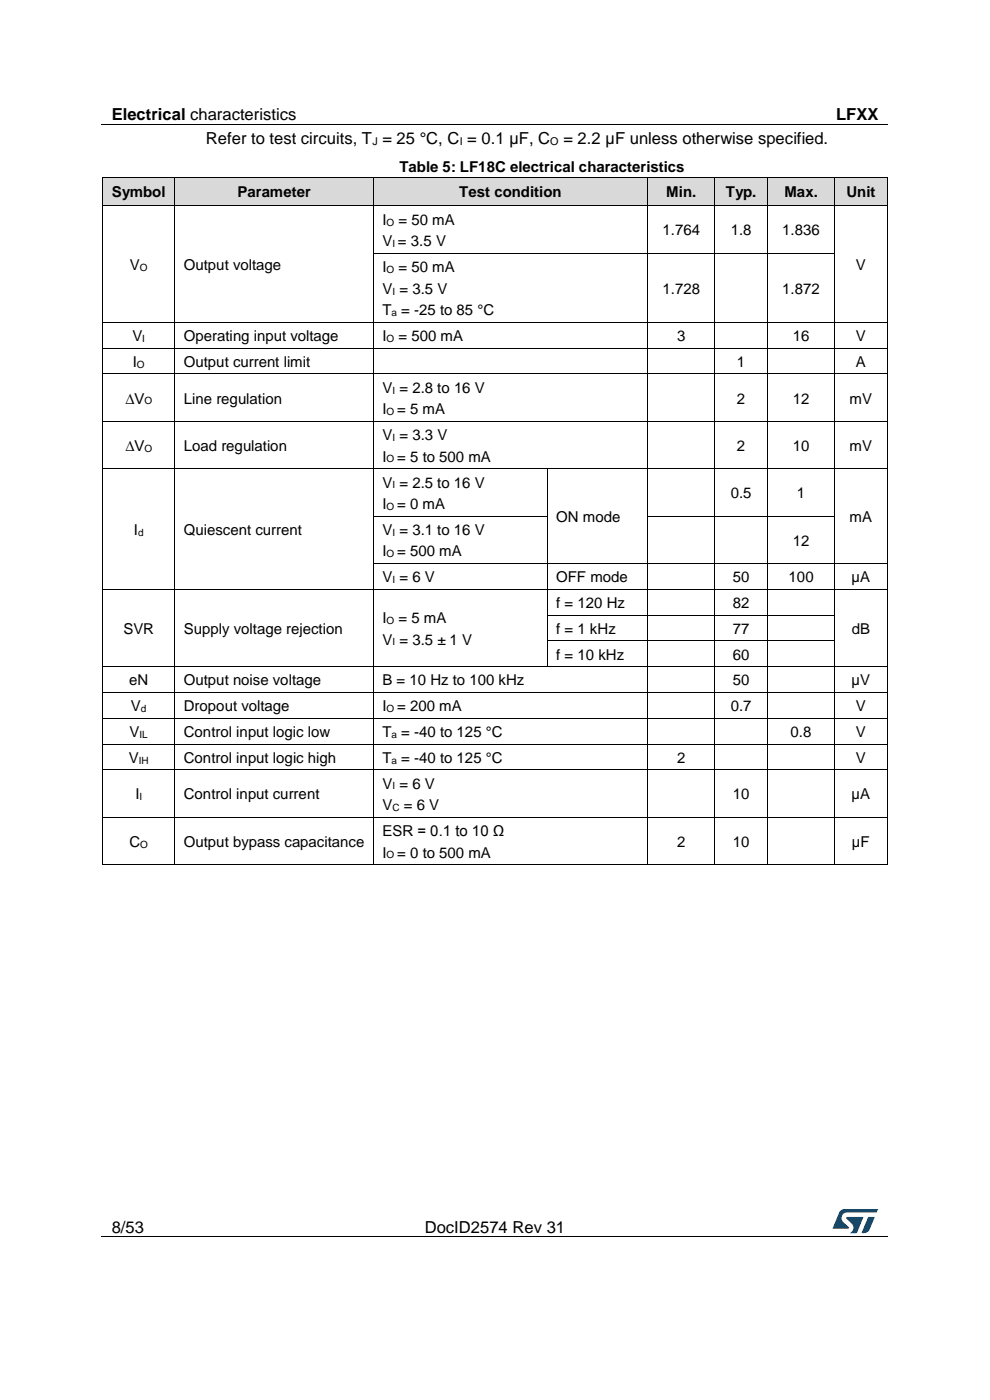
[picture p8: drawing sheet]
<svg xmlns="http://www.w3.org/2000/svg" width="210mm" height="297mm" viewBox="0 0 210 297" stroke-linecap="round" stroke-linejoin="round" font-family="sans-serif">
<path d="M21.5 26.5h166.8M21.5 262.4h166.8" fill="none" stroke="#000" stroke-width=".21"/>
<g fill="#000">
<path d="M105 26.4h.2v.1h-.2z" fill-rule="evenodd"/>
<path d="M61.6 262.3h.1v.2h-.1z" fill-rule="evenodd"/>
<path d="M148 262.3h.2v.2h-.2z" fill-rule="evenodd"/>
</g>
<g fill="#005288">
<path d="M178.2 256.9l.6-.4h.4l7 .1-.3 .6h-6.1a1.26 1.26 0 0 0-1.3 1.1 1.26 1.26 0 0 0 .8 1.4l.7 .6v.3l-3.3 .1z"/>
<path d="M184.2 258.2l1.3 .1-1 2.5a1.32 1.32 0 0 1-1.7 .7z"/>
<path d="M179.6 258.2l3.6 .1-1.5 3.3h-1.4a1.35 1.35 0 0 0 .7-1.2 1.35 1.35 0 0 0-.8-1.2l-.6-.6z"/>
</g>
<g fill="#d9d9d9">
<path d="M21.9 37.6h15.2v6h-15.2z" fill-rule="evenodd"/>
<path d="M23.7 37.6h11.5v6h-11.5z" fill-rule="evenodd"/>
<path d="M37.1 37.6h42.1v6h-42.1z" fill-rule="evenodd"/>
<path d="M39 37.6h38.3v6h-38.3z" fill-rule="evenodd"/>
<path d="M79.3 37.6h58.1v6h-58.1z" fill-rule="evenodd"/>
<path d="M81.1 37.6h54.4v6h-54.4z" fill-rule="evenodd"/>
<path d="M137.4 37.6h14.3v6h-14.3z" fill-rule="evenodd"/>
<path d="M139.3 37.6h10.5v6h-10.5z" fill-rule="evenodd"/>
<path d="M151.7 37.6h11.1v6h-11.1z" fill-rule="evenodd"/>
<path d="M153.6 37.6h7.3v6h-7.3z" fill-rule="evenodd"/>
<path d="M162.8 37.6h14.3v6h-14.3z" fill-rule="evenodd"/>
<path d="M164.7 37.6h10.5v6h-10.5z" fill-rule="evenodd"/>
<path d="M177.1 37.6h11.1v6h-11.1z" fill-rule="evenodd"/>
<path d="M179 37.6h7.3v6h-7.3z" fill-rule="evenodd"/>
</g>
<g fill="#000">
<path d="M21.7 37.5l.1 .1z" fill-rule="evenodd"/>
<path d="M21.7 37.5l.1 .1z" fill-rule="evenodd"/>
<path d="M37 37.5l.1 .1z" fill-rule="evenodd"/>
<path d="M79.2 37.5l.1 .1z" fill-rule="evenodd"/>
<path d="M137.4 37.5v.1z" fill-rule="evenodd"/>
<path d="M151.6 37.5l.1 .1z" fill-rule="evenodd"/>
<path d="M162.8 37.5v.1z" fill-rule="evenodd"/>
<path d="M177 37.5l.1 .1z" fill-rule="evenodd"/>
<path d="M188.2 37.5l.1 .1z" fill-rule="evenodd"/>
<path d="M188.2 37.5l.1 .1z" fill-rule="evenodd"/>
<path d="M21.7 43.6h.2v.2h-.2z" fill-rule="evenodd"/>
<path d="M21.7 43.6h.2v.2h-.2z" fill-rule="evenodd"/>
<path d="M21.7 53.6h.2v.2h-.2z" fill-rule="evenodd"/>
<path d="M21.9 43.6h.1v.2h-.1z" fill-rule="evenodd"/>
<path d="M37 43.6h.2v.2h-.2z" fill-rule="evenodd"/>
<path d="M37 53.6h.2v.2h-.2z" fill-rule="evenodd"/>
<path d="M37.2 43.6h.1v.2h-.1z" fill-rule="evenodd"/>
<path d="M79.1 43.6h.2v.2h-.2z" fill-rule="evenodd"/>
<path d="M79.1 53.6h.2v.2h-.2z" fill-rule="evenodd"/>
<path d="M79.3 43.6h.2v.2h-.2z" fill-rule="evenodd"/>
<path d="M137.3 43.6h.2v.2h-.2z" fill-rule="evenodd"/>
<path d="M137.3 53.6h.2v.2h-.2z" fill-rule="evenodd"/>
<path d="M137.5 43.6h.2v.2h-.2z" fill-rule="evenodd"/>
<path d="M151.6 43.6h.2v.2h-.2z" fill-rule="evenodd"/>
<path d="M151.6 53.6h.2v.2h-.2z" fill-rule="evenodd"/>
<path d="M151.8 43.6h.1v.2h-.1z" fill-rule="evenodd"/>
<path d="M162.7 43.6h.2v.2h-.2z" fill-rule="evenodd"/>
<path d="M162.7 53.6h.2v.2h-.2z" fill-rule="evenodd"/>
<path d="M162.9 43.6h.2v.2h-.2z" fill-rule="evenodd"/>
<path d="M177 43.6h.2v.2h-.2z" fill-rule="evenodd"/>
<path d="M177 53.6h.2v.2h-.2z" fill-rule="evenodd"/>
<path d="M177.2 43.6h.1v.2h-.1z" fill-rule="evenodd"/>
<path d="M188.1 43.6h.2v.2h-.2z" fill-rule="evenodd"/>
<path d="M188.1 43.6h.2v.2h-.2z" fill-rule="evenodd"/>
<path d="M188.1 53.6h.2v.2h-.2z" fill-rule="evenodd"/>
<path d="M21.7 68.3h.2v.2h-.2z" fill-rule="evenodd"/>
<path d="M21.7 73.8h.2v.1h-.2z" fill-rule="evenodd"/>
<path d="M21.7 79.3h.2v.1h-.2z" fill-rule="evenodd"/>
<path d="M37 68.3h.2v.2h-.2z" fill-rule="evenodd"/>
<path d="M37 73.8h.2v.1h-.2z" fill-rule="evenodd"/>
<path d="M37 79.3h.2v.1h-.2z" fill-rule="evenodd"/>
<path d="M79.1 68.3h.2v.2h-.2z" fill-rule="evenodd"/>
<path d="M79.1 73.8h.2v.1h-.2z" fill-rule="evenodd"/>
<path d="M79.1 79.3h.2v.1h-.2z" fill-rule="evenodd"/>
<path d="M137.3 68.3h.2v.2h-.2z" fill-rule="evenodd"/>
<path d="M137.3 73.8h.2v.1h-.2z" fill-rule="evenodd"/>
<path d="M137.3 79.3h.2v.1h-.2z" fill-rule="evenodd"/>
<path d="M151.6 68.3h.2v.2h-.2z" fill-rule="evenodd"/>
<path d="M151.6 73.8h.2v.1h-.2z" fill-rule="evenodd"/>
<path d="M151.6 79.3h.2v.1h-.2z" fill-rule="evenodd"/>
<path d="M162.7 68.3h.2v.2h-.2z" fill-rule="evenodd"/>
<path d="M162.7 73.8h.2v.1h-.2z" fill-rule="evenodd"/>
<path d="M162.7 79.3h.2v.1h-.2z" fill-rule="evenodd"/>
<path d="M177 68.3h.2v.2h-.2z" fill-rule="evenodd"/>
<path d="M177 73.8h.2v.1h-.2z" fill-rule="evenodd"/>
<path d="M177 79.3h.2v.1h-.2z" fill-rule="evenodd"/>
<path d="M188.1 68.3h.2v.2h-.2z" fill-rule="evenodd"/>
<path d="M188.1 73.8h.2v.1h-.2z" fill-rule="evenodd"/>
<path d="M188.1 79.3h.2v.1h-.2z" fill-rule="evenodd"/>
<path d="M21.7 89.3h.2v.2h-.2z" fill-rule="evenodd"/>
<path d="M21.7 99.4h.2v.1h-.2z" fill-rule="evenodd"/>
<path d="M37 89.3h.2v.2h-.2z" fill-rule="evenodd"/>
<path d="M37 99.4h.2v.1h-.2z" fill-rule="evenodd"/>
<path d="M79.1 89.3h.2v.2h-.2z" fill-rule="evenodd"/>
<path d="M79.1 99.4h.2v.1h-.2z" fill-rule="evenodd"/>
<path d="M116 99.4h.2v.1h-.2z" fill-rule="evenodd"/>
<path d="M137.3 89.3h.2v.2h-.2z" fill-rule="evenodd"/>
<path d="M137.3 99.4h.2v.1h-.2z" fill-rule="evenodd"/>
<path d="M151.6 89.3h.2v.2h-.2z" fill-rule="evenodd"/>
<path d="M151.6 99.4h.2v.1h-.2z" fill-rule="evenodd"/>
<path d="M162.7 89.3h.2v.2h-.2z" fill-rule="evenodd"/>
<path d="M162.7 99.4h.2v.1h-.2z" fill-rule="evenodd"/>
<path d="M177 89.3h.2v.2h-.2z" fill-rule="evenodd"/>
<path d="M177 99.4h.2v.1h-.2z" fill-rule="evenodd"/>
<path d="M188.1 89.3h.2v.2h-.2z" fill-rule="evenodd"/>
<path d="M188.1 99.4h.2v.1h-.2z" fill-rule="evenodd"/>
<path d="M21.7 109.4h.2v.2h-.2z" fill-rule="evenodd"/>
<path d="M21.7 119.5h.2v.2h-.2z" fill-rule="evenodd"/>
<path d="M37 109.4h.2v.2h-.2z" fill-rule="evenodd"/>
<path d="M37 119.5h.2v.2h-.2z" fill-rule="evenodd"/>
<path d="M79.1 109.4h.2v.2h-.2z" fill-rule="evenodd"/>
<path d="M79.1 119.5h.2v.2h-.2z" fill-rule="evenodd"/>
<path d="M116 109.4h.2v.2h-.2z" fill-rule="evenodd"/>
<path d="M116 119.5h.2v.2h-.2z" fill-rule="evenodd"/>
<path d="M137.3 109.4h.2v.2h-.2z" fill-rule="evenodd"/>
<path d="M137.3 119.5h.2v.2h-.2z" fill-rule="evenodd"/>
<path d="M151.6 109.4h.2v.2h-.2z" fill-rule="evenodd"/>
<path d="M151.6 119.5h.2v.2h-.2z" fill-rule="evenodd"/>
<path d="M162.7 109.4h.2v.2h-.2z" fill-rule="evenodd"/>
<path d="M162.7 119.5h.2v.2h-.2z" fill-rule="evenodd"/>
<path d="M177 109.4h.2v.2h-.2z" fill-rule="evenodd"/>
<path d="M177 119.5h.2v.2h-.2z" fill-rule="evenodd"/>
<path d="M188.1 109.4h.2v.2h-.2z" fill-rule="evenodd"/>
<path d="M188.1 119.5h.2v.2h-.2z" fill-rule="evenodd"/>
<path d="M21.7 124.9h.2v.2h-.2z" fill-rule="evenodd"/>
<path d="M21.7 130.4h.2v.2h-.2z" fill-rule="evenodd"/>
<path d="M21.7 135.9h.2v.1h-.2z" fill-rule="evenodd"/>
<path d="M37 124.9h.2v.2h-.2z" fill-rule="evenodd"/>
<path d="M37 130.4h.2v.2h-.2z" fill-rule="evenodd"/>
<path d="M37 135.9h.2v.1h-.2z" fill-rule="evenodd"/>
<path d="M79.1 124.9h.2v.2h-.2z" fill-rule="evenodd"/>
<path d="M79.1 130.4h.2v.2h-.2z" fill-rule="evenodd"/>
<path d="M79.1 135.9h.2v.1h-.2z" fill-rule="evenodd"/>
<path d="M116 124.9h.2v.2h-.2z" fill-rule="evenodd"/>
<path d="M116 130.4h.2v.2h-.2z" fill-rule="evenodd"/>
<path d="M116 135.9h.2v.1h-.2z" fill-rule="evenodd"/>
<path d="M137.3 124.9h.2v.2h-.2z" fill-rule="evenodd"/>
<path d="M137.3 130.4h.2v.2h-.2z" fill-rule="evenodd"/>
<path d="M137.3 135.9h.2v.1h-.2z" fill-rule="evenodd"/>
<path d="M151.6 124.9h.2v.2h-.2z" fill-rule="evenodd"/>
<path d="M151.6 130.4h.2v.2h-.2z" fill-rule="evenodd"/>
<path d="M151.6 135.9h.2v.1h-.2z" fill-rule="evenodd"/>
<path d="M162.7 124.9h.2v.2h-.2z" fill-rule="evenodd"/>
<path d="M162.7 130.4h.2v.2h-.2z" fill-rule="evenodd"/>
<path d="M162.7 135.9h.2v.1h-.2z" fill-rule="evenodd"/>
<path d="M177 124.9h.2v.2h-.2z" fill-rule="evenodd"/>
<path d="M177 130.4h.2v.2h-.2z" fill-rule="evenodd"/>
<path d="M177 135.9h.2v.1h-.2z" fill-rule="evenodd"/>
<path d="M188.1 124.9h.2v.2h-.2z" fill-rule="evenodd"/>
<path d="M188.1 130.4h.2v.2h-.2z" fill-rule="evenodd"/>
<path d="M188.1 135.9h.2v.1h-.2z" fill-rule="evenodd"/>
<path d="M21.7 141.3h.2v.2h-.2z" fill-rule="evenodd"/>
<path d="M21.7 146.8h.2v.2h-.2z" fill-rule="evenodd"/>
<path d="M21.7 152.3h.2v.2h-.2z" fill-rule="evenodd"/>
<path d="M21.7 157.8h.2v.1h-.2z" fill-rule="evenodd"/>
<path d="M37 141.3h.2v.2h-.2z" fill-rule="evenodd"/>
<path d="M37 146.8h.2v.2h-.2z" fill-rule="evenodd"/>
<path d="M37 152.3h.2v.2h-.2z" fill-rule="evenodd"/>
<path d="M37 157.8h.2v.1h-.2z" fill-rule="evenodd"/>
<path d="M79.1 141.3h.2v.2h-.2z" fill-rule="evenodd"/>
<path d="M79.1 146.8h.2v.2h-.2z" fill-rule="evenodd"/>
<path d="M79.1 152.3h.2v.2h-.2z" fill-rule="evenodd"/>
<path d="M79.1 157.8h.2v.1h-.2z" fill-rule="evenodd"/>
<path d="M116 141.3h.2v.2h-.2z" fill-rule="evenodd"/>
<path d="M137.3 141.3h.2v.2h-.2z" fill-rule="evenodd"/>
<path d="M137.3 146.8h.2v.2h-.2z" fill-rule="evenodd"/>
<path d="M137.3 152.3h.2v.2h-.2z" fill-rule="evenodd"/>
<path d="M137.3 157.8h.2v.1h-.2z" fill-rule="evenodd"/>
<path d="M151.6 141.3h.2v.2h-.2z" fill-rule="evenodd"/>
<path d="M151.6 146.8h.2v.2h-.2z" fill-rule="evenodd"/>
<path d="M151.6 152.3h.2v.2h-.2z" fill-rule="evenodd"/>
<path d="M151.6 157.8h.2v.1h-.2z" fill-rule="evenodd"/>
<path d="M162.7 141.3h.2v.2h-.2z" fill-rule="evenodd"/>
<path d="M162.7 146.8h.2v.2h-.2z" fill-rule="evenodd"/>
<path d="M162.7 152.3h.2v.2h-.2z" fill-rule="evenodd"/>
<path d="M162.7 157.8h.2v.1h-.2z" fill-rule="evenodd"/>
<path d="M177 141.3h.2v.2h-.2z" fill-rule="evenodd"/>
<path d="M177 146.8h.2v.2h-.2z" fill-rule="evenodd"/>
<path d="M177 152.3h.2v.2h-.2z" fill-rule="evenodd"/>
<path d="M177 157.8h.2v.1h-.2z" fill-rule="evenodd"/>
<path d="M188.1 141.3h.2v.2h-.2z" fill-rule="evenodd"/>
<path d="M188.1 146.8h.2v.2h-.2z" fill-rule="evenodd"/>
<path d="M188.1 152.3h.2v.2h-.2z" fill-rule="evenodd"/>
<path d="M188.1 157.8h.2v.1h-.2z" fill-rule="evenodd"/>
<path d="M21.7 163.2h.2v.2h-.2z" fill-rule="evenodd"/>
<path d="M21.7 173.3h.2v.1h-.2z" fill-rule="evenodd"/>
<path d="M37 163.2h.2v.2h-.2z" fill-rule="evenodd"/>
<path d="M37 173.3h.2v.1h-.2z" fill-rule="evenodd"/>
<path d="M79.1 163.2h.2v.2h-.2z" fill-rule="evenodd"/>
<path d="M79.1 173.3h.2v.1h-.2z" fill-rule="evenodd"/>
<path d="M137.3 163.2h.2v.2h-.2z" fill-rule="evenodd"/>
<path d="M137.3 173.3h.2v.1h-.2z" fill-rule="evenodd"/>
<path d="M151.6 163.2h.2v.2h-.2z" fill-rule="evenodd"/>
<path d="M151.6 173.3h.2v.1h-.2z" fill-rule="evenodd"/>
<path d="M162.7 163.2h.2v.2h-.2z" fill-rule="evenodd"/>
<path d="M162.7 173.3h.2v.1h-.2z" fill-rule="evenodd"/>
<path d="M177 163.2h.2v.2h-.2z" fill-rule="evenodd"/>
<path d="M177 173.3h.2v.1h-.2z" fill-rule="evenodd"/>
<path d="M188.1 163.2h.2v.2h-.2z" fill-rule="evenodd"/>
<path d="M188.1 173.3h.2v.1h-.2z" fill-rule="evenodd"/>
<path d="M21.7 183.3h.2v.2h-.2z" fill-rule="evenodd"/>
<path d="M21.7 183.3h.2v.2h-.2z" fill-rule="evenodd"/>
<path d="M37 183.3h.2v.2h-.2z" fill-rule="evenodd"/>
<path d="M79.1 183.3h.2v.2h-.2z" fill-rule="evenodd"/>
<path d="M137.3 183.3h.2v.2h-.2z" fill-rule="evenodd"/>
<path d="M151.6 183.3h.2v.2h-.2z" fill-rule="evenodd"/>
<path d="M162.7 183.3h.2v.2h-.2z" fill-rule="evenodd"/>
<path d="M177 183.3h.2v.2h-.2z" fill-rule="evenodd"/>
<path d="M188.1 183.3h.2v.2h-.2z" fill-rule="evenodd"/>
<path d="M188.1 183.3h.2v.2h-.2z" fill-rule="evenodd"/>
</g>
<g fill="none" stroke="#000" stroke-width=".21">
<path d="M21.8 37.6v6M21.8 37.6h15.3M37.1 37.6v6M37.1 37.6h42.1M79.2 37.6v6M79.3 37.6h58.1M137.4 37.6v6M137.4 37.6h14.2M151.7 37.6v6M151.7 37.6h11.1M162.8 37.6v6M162.8 37.6h14.2"/>
<path d="M177.1 37.6v6M177.1 37.6h11.1M188.2 37.6v6M21.8 43.8v9.8M21.8 53.8v14.5M22 43.7h15M37.1 43.8v9.8M37.1 53.8v14.5M37.3 43.7h41.8M79.2 43.8v9.8M79.2 53.8v14.5M79.3 53.7h58"/>
<path d="M79.5 43.7h57.8M137.4 43.8v9.8M137.4 53.8v14.5M137.5 53.7h14.1M137.7 43.7h13.9M151.7 43.8v9.8M151.7 53.8v14.5M151.8 53.7h10.9M151.9 43.7h10.8M162.8 43.8v9.8M162.8 53.8v14.5M162.9 53.7h14.1"/>
<path d="M163.1 43.7h13.9M177.1 43.8v9.8M177.1 53.8v14.5M177.3 43.7h10.8M188.2 43.8v9.8M188.2 53.8v14.5M21.8 68.5v5.3M21.8 73.9v5.4M21.8 79.4v9.9M21.9 68.4h15.1M21.9 73.8h15.1M21.9 79.3h15.1"/>
<path d="M37.1 68.5v5.3M37.1 73.9v5.4M37.1 79.4v9.9M37.2 68.4h41.9M37.2 73.8h41.9M37.2 79.3h41.9M79.2 68.5v5.3M79.2 73.9v5.4M79.2 79.4v9.9M79.3 68.4h58M79.3 73.8h58M79.3 79.3h58"/>
<path d="M137.4 68.5v5.3M137.4 73.9v5.4M137.4 79.4v9.9M137.5 68.4h14.1M137.5 73.8h14.1M137.5 79.3h14.1M151.7 68.5v5.3M151.7 73.9v5.4M151.7 79.4v9.9M151.8 68.4h10.9M151.8 73.8h10.9M151.8 79.3h10.9"/>
<path d="M162.8 68.5v5.3M162.8 73.9v5.4M162.8 79.4v9.9M162.9 68.4h14.1M162.9 73.8h14.1M162.9 79.3h14.1M177.1 68.5v5.3M177.1 73.9v5.4M177.1 79.4v9.9M177.2 68.4h10.9M177.2 73.8h10.9M177.2 79.3h10.9"/>
<path d="M188.2 68.5v5.3M188.2 73.9v5.4M188.2 79.4v9.9M21.8 89.5v9.9M21.8 99.5v9.9M21.9 89.4h15.1M21.9 99.5h15.1M37.1 89.5v9.9M37.1 99.5v9.9M37.2 89.4h41.9M37.2 99.5h41.9M79.2 89.5v9.9"/>
<path d="M79.2 99.5v9.9M79.3 89.4h58M79.3 99.5h36.7M116.1 99.5v9.9M116.2 99.5h21.1M137.4 89.5v9.9M137.4 99.5v9.9M137.5 89.4h14.1M137.5 99.5h14.1M151.7 89.5v9.9M151.7 99.5v9.9M151.8 89.4h10.9"/>
<path d="M151.8 99.5h10.9M162.8 89.5v9.9M162.8 99.5v9.9M162.9 89.4h14.1M162.9 99.5h14.1M177.1 89.5v9.9M177.1 99.5v9.9M177.2 89.4h10.9M177.2 99.5h10.9M188.2 89.5v9.9M188.2 99.5v9.9M21.8 109.6v9.9"/>
<path d="M21.8 119.7v5.2M37.1 109.6v9.9M37.1 119.7v5.2M79.2 109.6v9.9M79.2 119.7v5.2M79.3 109.5h36.7M79.3 119.6h36.7M116.1 109.6v9.9M116.1 119.7v5.2M116.2 119.6h21.1M137.4 109.6v9.9M137.4 119.7v5.2"/>
<path d="M137.5 109.5h14.1M137.5 119.6h14.1M151.7 109.6v9.9M151.7 119.7v5.2M151.8 109.5h10.9M151.8 119.6h10.9M162.8 109.6v9.9M162.8 119.7v5.2M162.9 109.5h14.1M162.9 119.6h14.1M177.1 109.6v9.9M177.1 119.7v5.2"/>
<path d="M177.2 119.6h10.9M188.2 109.6v9.9M188.2 119.7v5.2M21.8 125.1v5.3M21.8 130.6v5.3M21.8 136v5.3M21.9 125h15.1M37.1 125.1v5.3M37.1 130.6v5.3M37.1 136v5.3M37.2 125h41.9M79.2 125.1v5.3"/>
<path d="M79.2 130.6v5.3M79.2 136v5.3M79.3 125h36.7M116.1 125.1v5.3M116.1 130.6v5.3M116.1 136v5.3M116.2 125h21.1M116.2 130.5h21.1M116.2 135.9h21.1M137.4 125.1v5.3M137.4 130.6v5.3M137.4 136v5.3"/>
<path d="M137.5 125h14.1M137.5 130.5h14.1M137.5 135.9h14.1M151.7 125.1v5.3M151.7 130.6v5.3M151.7 136v5.3M151.8 125h10.9M151.8 130.5h10.9M151.8 135.9h10.9M162.8 125.1v5.3M162.8 130.6v5.3M162.8 136v5.3"/>
<path d="M162.9 125h14.1M162.9 130.5h14.1M162.9 135.9h14.1M177.1 125.1v5.3M177.1 130.6v5.3M177.1 136v5.3M177.2 125h10.9M188.2 125.1v5.3M188.2 130.6v5.3M188.2 136v5.3M21.8 141.5v5.3M21.8 147v5.3"/>
<path d="M21.8 152.5v5.3M21.8 157.9v5.3M21.9 141.4h15.1M21.9 146.9h15.1M21.9 152.4h15.1M21.9 157.8h15.1M37.1 141.5v5.3M37.1 147v5.3M37.1 152.5v5.3M37.1 157.9v5.3M37.2 141.4h41.9M37.2 146.9h41.9"/>
<path d="M37.2 152.4h41.9M37.2 157.8h41.9M79.2 141.5v5.3M79.2 147v5.3M79.2 152.5v5.3M79.2 157.9v5.3M79.3 141.4h36.7M79.3 146.9h58M79.3 152.4h58M79.3 157.8h58M116.2 141.4h21.1M137.4 141.5v5.3"/>
<path d="M137.4 147v5.3M137.4 152.5v5.3M137.4 157.9v5.3M137.5 141.4h14.1M137.5 146.9h14.1M137.5 152.4h14.1M137.5 157.8h14.1M151.7 141.5v5.3M151.7 147v5.3M151.7 152.5v5.3M151.7 157.9v5.3M151.8 141.4h10.9"/>
<path d="M151.8 146.9h10.9M151.8 152.4h10.9M151.8 157.8h10.9M162.8 141.5v5.3M162.8 147v5.3M162.8 152.5v5.3M162.8 157.9v5.3M162.9 141.4h14.1M162.9 146.9h14.1M162.9 152.4h14.1M162.9 157.8h14.1M177.1 141.5v5.3"/>
<path d="M177.1 147v5.3M177.1 152.5v5.3M177.1 157.9v5.3M177.2 141.4h10.9M177.2 146.9h10.9M177.2 152.4h10.9M177.2 157.8h10.9M188.2 141.5v5.3M188.2 147v5.3M188.2 152.5v5.3M188.2 157.9v5.3M21.8 163.4v9.9"/>
<path d="M21.8 173.4v9.9M21.9 163.3h15.1M21.9 173.3h15.1M37.1 163.4v9.9M37.1 173.4v9.9M37.2 163.3h41.9M37.2 173.3h41.9M79.2 163.4v9.9M79.2 173.4v9.9M79.3 163.3h58M79.3 173.3h58M137.4 163.4v9.9"/>
<path d="M137.4 173.4v9.9M137.5 163.3h14.1M137.5 173.3h14.1M151.7 163.4v9.9M151.7 173.4v9.9M151.8 163.3h10.9M151.8 173.3h10.9M162.8 163.4v9.9M162.8 173.4v9.9M162.9 163.3h14.1M162.9 173.3h14.1M177.1 163.4v9.9"/>
<path d="M177.1 173.4v9.9M177.2 163.3h10.9M177.2 173.3h10.9M188.2 163.4v9.9M188.2 173.4v9.9M21.9 183.4h15.1M37.2 183.4h41.9M79.3 183.4h58M137.5 183.4h14.1M151.8 183.4h10.9M162.9 183.4h14.1M177.2 183.4h10.9"/>
</g>
<g font-size="3.5">
<text x="23.7" y="25.5">Electrical characteristics</text>
<text x="177.4" y="25.5">LFXX</text>
<text x="43.7" y="30.6">Refer to test circuits, T = 25 °C, C = 0.1 µF, C</text>
<text x="119.5" y="30.6">= 2.2 µF unless otherwise specified.</text>
<text x="23.7" y="261.5">8/53</text>
<text x="90.1" y="261.5">DocID2574 Rev 31</text>
</g>
<g font-size="3.2">
<text x="23.7" y="41.7">Symbol</text>
<text x="50.4" y="41.7">Parameter</text>
<text x="84.7" y="36.4">Table 5: LF18C electrical characteristics</text>
<text x="97.4" y="41.7">Test condition</text>
<text x="141.3" y="41.7">Min.</text>
<text x="154" y="41.7">Typ.</text>
<text x="166.4" y="41.7">Max.</text>
<text x="179.6" y="41.7">Unit</text>
<text x="81.1" y="47.7">I</text>
<text x="84.6" y="47.7">= 50 mA</text>
<text x="81.1" y="52.2">V = 3.5 V</text>
<text x="140.5" y="50">1.764</text>
<text x="155" y="50">1.8</text>
<text x="165.9" y="50">1.836</text>
<text x="27.6" y="57.3">V</text>
<text x="39" y="57.3">Output voltage</text>
<text x="81.1" y="57.7">I</text>
<text x="84.6" y="57.7">= 50 mA</text>
<text x="181.6" y="57.3">V</text>
<text x="81.1" y="62.3">V = 3.5 V</text>
<text x="140.5" y="62.3">1.728</text>
<text x="165.9" y="62.3">1.872</text>
<text x="81.1" y="66.9">T = -25 to 85 °C</text>
<text x="28.1" y="72.4">V</text>
<text x="28.2" y="77.9">I</text>
<text x="39" y="72.4">Operating input voltage</text>
<text x="39" y="77.9">Output current limit</text>
<text x="81.1" y="72.4">I</text>
<text x="84.6" y="72.4">= 500 mA</text>
<text x="143.6" y="72.4">3</text>
<text x="156.3" y="77.9">1</text>
<text x="168.2" y="72.4">16</text>
<text x="181.6" y="72.4">V</text>
<text x="181.6" y="77.9">A</text>
<text x="81.1" y="83.3">V = 2.8 to 16 V</text>
<text x="26.6" y="85.6">∆V</text>
<text x="39" y="85.6">Line regulation</text>
<text x="81.1" y="87.9">I</text>
<text x="84.3" y="87.9">= 5 mA</text>
<text x="156.3" y="85.6">2</text>
<text x="168.2" y="85.6">12</text>
<text x="180.2" y="85.6">mV</text>
<text x="26.6" y="95.6">∆V</text>
<text x="39" y="95.6">Load regulation</text>
<text x="81.1" y="93.4">V = 3.3 V</text>
<text x="156.3" y="95.6">2</text>
<text x="168.2" y="95.6">10</text>
<text x="180.2" y="95.6">mV</text>
<text x="81.1" y="97.9">I</text>
<text x="84.3" y="97.9">= 5 to 500 mA</text>
<text x="81.1" y="103.4">V = 2.5 to 16 V</text>
<text x="155" y="105.7">0.5</text>
<text x="169" y="105.7">1</text>
<text x="28.4" y="113.5">I</text>
<text x="39" y="113.5">Quiescent current</text>
<text x="81.1" y="108">I</text>
<text x="81.1" y="113.5">V = 3.1 to 16 V</text>
<text x="84.3" y="108">= 0 mA</text>
<text x="118" y="110.8">ON mode</text>
<text x="180.2" y="110.8">mA</text>
<text x="81.1" y="118">I</text>
<text x="84.3" y="118">= 500 mA</text>
<text x="168.2" y="115.8">12</text>
<text x="81.1" y="123.5">V = 6 V</text>
<text x="118" y="123.5">OFF mode</text>
<text x="155.4" y="123.5">50</text>
<text x="167.3" y="123.5">100</text>
<text x="180.6" y="123.5">µA</text>
<text x="118" y="129">f = 120 Hz</text>
<text x="155.4" y="129">82</text>
<text x="26.2" y="134.5">SVR</text>
<text x="39" y="134.5">Supply voltage rejection</text>
<text x="81.1" y="132.2">I</text>
<text x="81.1" y="136.8">V = 3.5 ± 1 V</text>
<text x="84.6" y="132.2">= 5 mA</text>
<text x="118" y="134.5">f = 1 kHz</text>
<text x="155.4" y="134.5">77</text>
<text x="180.7" y="134.5">dB</text>
<text x="118" y="139.9">f = 10 kHz</text>
<text x="155.4" y="139.9">60</text>
<text x="27.4" y="145.4">eN</text>
<text x="39" y="145.4">Output noise voltage</text>
<text x="81.1" y="145.4">B = 10 Hz to 100 kHz</text>
<text x="155.4" y="145.4">50</text>
<text x="180.6" y="145.4">µV</text>
<text x="27.8" y="150.9">V</text>
<text x="39" y="150.9">Dropout voltage</text>
<text x="81.1" y="150.9">I</text>
<text x="84.3" y="150.9">= 200 mA</text>
<text x="155" y="150.9">0.7</text>
<text x="181.6" y="150.9">V</text>
<text x="27.3" y="161.8">V</text>
<text x="27.5" y="156.4">V</text>
<text x="39" y="156.4">Control input logic low</text>
<text x="39" y="161.8">Control input logic high</text>
<text x="81.1" y="156.4">T = -40 to 125 °C</text>
<text x="81.1" y="161.8">T = -40 to 125 °C</text>
<text x="143.6" y="161.8">2</text>
<text x="167.7" y="156.4">0.8</text>
<text x="181.6" y="156.4">V</text>
<text x="181.6" y="161.8">V</text>
<text x="81.1" y="167.3">V = 6 V</text>
<text x="28.7" y="169.6">I</text>
<text x="39" y="169.6">Control input current</text>
<text x="81.1" y="171.9">V</text>
<text x="85.7" y="171.9">= 6 V</text>
<text x="155.4" y="169.6">10</text>
<text x="180.6" y="169.6">µA</text>
<text x="27.5" y="179.6">C</text>
<text x="39" y="179.6">Output bypass capacitance</text>
<text x="81.1" y="177.4">ESR = 0.1 to 10 Ω</text>
<text x="143.6" y="179.6">2</text>
<text x="155.4" y="179.6">10</text>
<text x="180.7" y="179.6">µF</text>
<text x="81.1" y="181.9">I</text>
<text x="84.3" y="181.9">= 0 to 500 mA</text>
</g>
<g font-size="2.3">
<text x="79" y="30.8">J</text>
<text x="97.5" y="30.8">I</text>
<text x="116.7" y="30.8">O</text>
</g>
<g font-size="2.1">
<text x="82" y="47.8">O</text>
<text x="83.2" y="52.4">I</text>
<text x="29.7" y="57.5">O</text>
<text x="82" y="57.9">O</text>
<text x="83.2" y="62.5">I</text>
<text x="83" y="67.1">a</text>
<text x="30.2" y="72.5">I</text>
<text x="82" y="72.5">O</text>
<text x="29" y="78">O</text>
<text x="83.2" y="83.5">I</text>
<text x="30.7" y="85.8">O</text>
<text x="82" y="88.1">O</text>
<text x="30.7" y="95.8">O</text>
<text x="83.2" y="93.5">I</text>
<text x="82" y="98.1">O</text>
<text x="83.2" y="103.6">I</text>
<text x="29.3" y="113.6">d</text>
<text x="82" y="108.2">O</text>
<text x="83.2" y="113.6">I</text>
<text x="82" y="118.2">O</text>
<text x="83.2" y="123.7">I</text>
<text x="82" y="132.4">O</text>
<text x="83.2" y="136.9">I</text>
<text x="29.9" y="151.1">d</text>
<text x="82" y="151.1">O</text>
<text x="29.4" y="162">IH</text>
<text x="29.6" y="156.5">IL</text>
<text x="83" y="156.5">a</text>
<text x="83" y="162">a</text>
<text x="83.2" y="167.5">I</text>
<text x="29.6" y="169.7">I</text>
<text x="83.2" y="172">C</text>
<text x="29.8" y="179.8">O</text>
<text x="82" y="182.1">O</text>
</g>
</svg>
